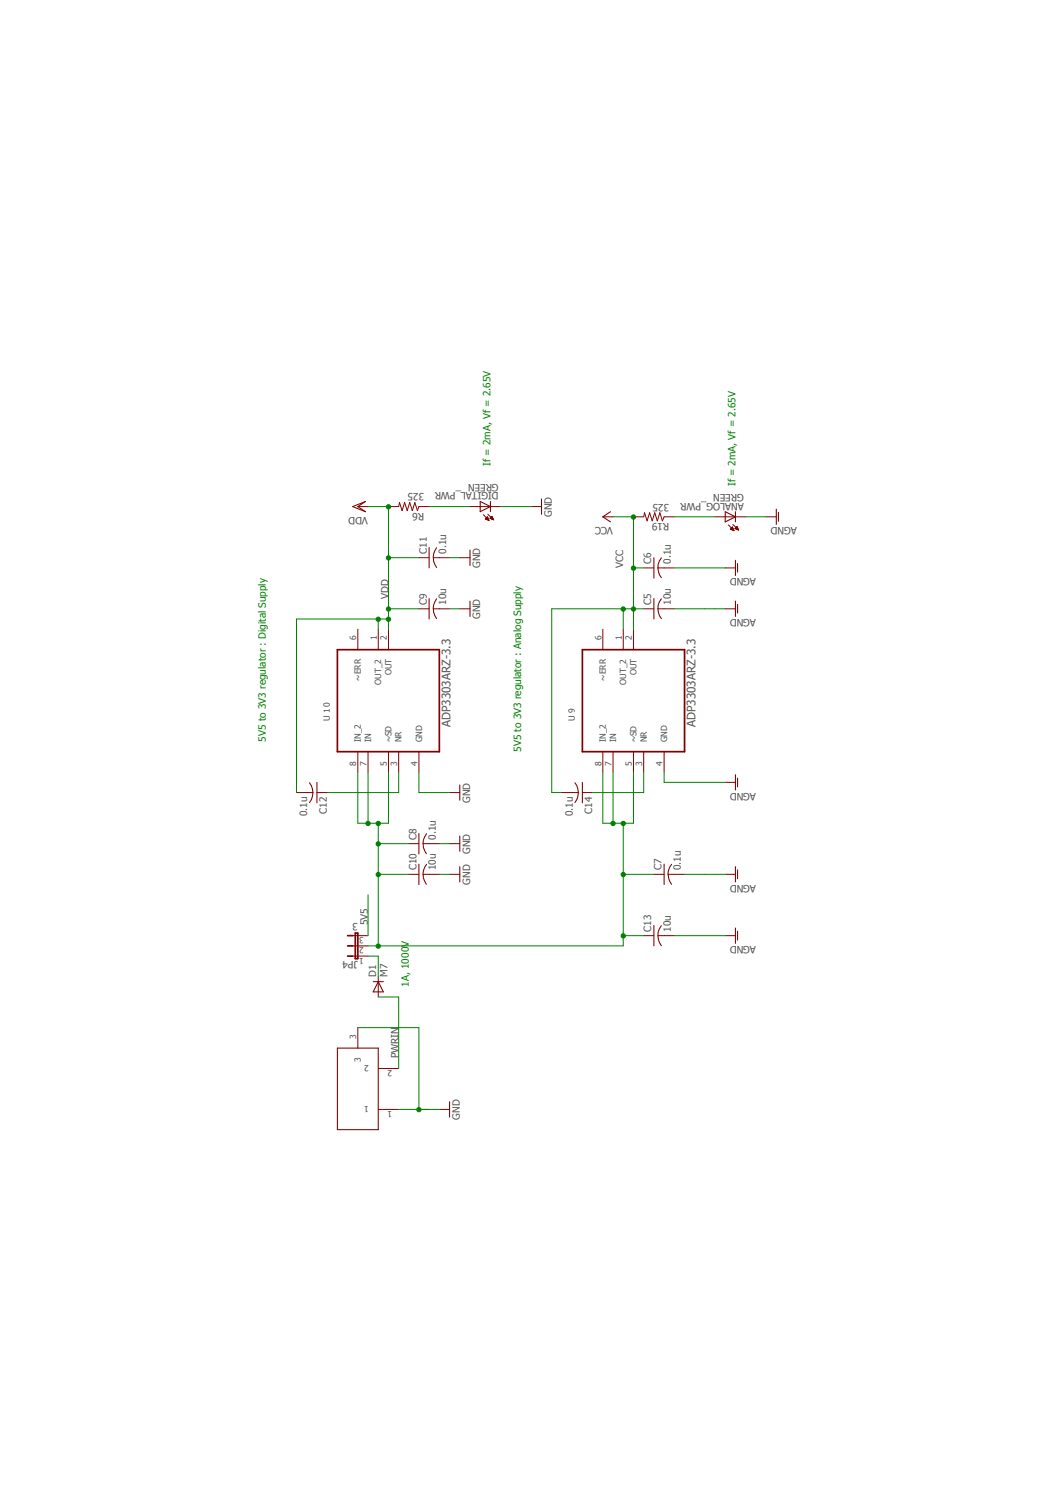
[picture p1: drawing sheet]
<svg xmlns="http://www.w3.org/2000/svg" width="210mm" height="297mm" viewBox="0 0 210 297" stroke-linecap="round" stroke-linejoin="round" font-family="sans-serif">
<path d="M51 72.2l108 152.5M159 72.2l-108 152.5" fill="none" stroke="#fff" stroke-width=".2"/>
<g fill="none" stroke="#800000" stroke-width=".2">
<path d="M71.2 100.7h2M77.3 100.7h2l.2-.8 .5 1.6 .5-1.6 .5 1.6 .5-1.6 .5 1.6 .5-1.6 .5 1.6 .3-.8h2M83.3 110.9h2M86.2 110.9h3.2M91.4 110.9h2.1M93.5 100.7h6.1M96.1 102.3l1.1 1.2M96.6 103.1v.1M96.6 103v.2M96.7 103v.2M96.8 102.9v.4M96.9 102.8v.5"/>
<path d="M96.9 102.7l-.4 .5 .7 .3M96.9 102.7l.3 .8M96.9 102.7v.6M97 102.9v.4M97 102.2l1.2 1.1M97.1 103v.4M97.1 103.2v.2M97.2 103.3v.1M97.5 103v.1M97.6 102.9v.2M97.7 102.8v.3M97.7 102.7v.5"/>
<path d="M97.8 102.7v.5M97.8 102.7l-.3 .3 .7 .3M97.8 102.7l.4 .6M97.9 102.8v.5M98 102.9v.4M98 103.1v.2M98.1 103.2v.1M105.7 100.7h2M119.9 102.7h2M126 102.7h2l.2-.8 .5 1.6 .5-1.6 .5 1.6 .5-1.6 .5 1.6 .5-1.6 .5 1.6 .4-.8h2M128 112.9h2M130.9 112.9h3.2"/>
<path d="M142.2 102.7h6.1M144.2 112.9h2.1M144.9 104.4l1.1 1.1M145.3 105.2h.1M145.4 105.1v.1M145.4 105v.2M145.5 104.9v.4M145.6 104.8v.5M145.7 104.8l-.5 .4 .8 .3M145.7 104.8l.3 .7M145.7 104.8v.6M145.7 104.9v.5"/>
<path d="M145.8 104.3l1.1 1.1M145.8 105.1v.3M145.8 105.2v.3M145.9 105.3v.2M146.2 105v.1M146.3 105v.1M146.3 104.9v.3M146.4 104.9v.3M146.5 104.8v.4M146.5 104.7v.5M146.6 104.7l-.4 .4 .7 .3M146.6 104.7l.3 .7"/>
<path d="M146.6 104.7v.6M146.7 104.9v.4M146.8 105.1v.2M146.8 105.2v.2M152.4 102.7h2M71.2 125.1v4.1M75.2 125.1v4.1M77.3 125.1v4.1M83.3 121h2M86.2 121h3.2M91.4 121h2.1M119.9 125.1v4.1"/>
<path d="M124 125.1v4.1M126 125.1v4.1M128 121h2M130.9 121h3.2M144.2 121h2.1M59 157.6h3.2M63 157.6h2.1M71.2 149.4v4.1M73.2 149.4v4.1M77.3 149.4v4.1M79.3 149.4v4.1M83.3 149.4v4.1"/>
<path d="M89.4 157.6h2M111.8 157.6h3.2M115.8 157.6h2.1M119.9 149.4v4.1M121.9 149.4v4.1M126 149.4v4.1M128 149.4v4.1M132.1 149.4v4.1M144.2 155.5h2.1M81.3 167.7h2M81.3 173.8h2M84.2 167.7h3.2"/>
<path d="M84.2 173.8h3.2M89.4 167.7h2M89.4 173.8h2M130 173.8h2.1M132.9 173.8h3.2M144.2 173.8h2.1M70.1 186h3.1M70.1 188h3.1M70.1 190.1h3.1M75.2 194.1v4.1M128 186h2M130.9 186h3.2"/>
<path d="M144.2 186h2.1M71.2 204.3v4.1M75.2 212.4h4.1M75.2 220.6h4.1M87.4 220.6h2"/>
</g>
<path d="M67.1 129.2h20.3v20.2h-20.3zM115.8 129.2h20.3v20.2h-20.3zM69.1 186h1M69.1 188h1M69.1 190.1h1M70.7 185.5h.5v5.1h-.5z" fill="none" stroke="#800000" stroke-width=".34"/>
<g fill="none" stroke="#800000" stroke-width=".21">
<path d="M95.5 99.7l2 1-2 1zM97.5 99.7v2M107.7 99.2v3M70.1 100.7l2.6-1-1.5 1 1.5 1zM85.3 108.8v4.1M85.3 119v4.1M86.2 110.9v.6l.6 1.3M86.8 119l-.6 1.3-.1 .7M86.8 108.9l-.6 1.3-.1 .7M93.5 109.3v3.1M93.5 119.5v3.1M121.4 101.7l-1.5 1 1.5 1.1"/>
<path d="M130 110.9v4M130 119v4.1M131.5 119a3.2 3.2 0 0 0 0 4M131.5 110.9a3.2 3.2 0 0 0 0 4M144.2 101.7l2.1 1-2.1 1.1zM146.3 101.7v2.1M146.3 111.4v3M146.3 119.5v3.1M146.7 112v1.7M154.4 101.2v3.1M154.8 101.9v1.7M86.2 121v.7l.6 1.3"/>
<path d="M146.7 120.1v1.8M61.6 155.6a3.2 3.2 0 0 1 0 4M63 155.5v4.1M91.4 156v3.1M114.3 155.6a3.2 3.2 0 0 1 0 4M115.8 155.5v4.1M146.3 154v3.1M146.7 154.7v1.7M83.3 165.7v4.1M83.3 171.8v4.1M84.2 167.7v.7l.6 1.3M84.2 173.8v.7l.6 1.3"/>
<path d="M84.8 165.7l-.6 1.3-.1 .7M84.8 171.8l-.6 1.3-.1 .7M91.4 166.2v3M91.4 172.3v3M132.1 171.8v4.1M132.9 173.8l.3 1.4 .4 .6M133.6 171.8l-.7 1.3-.1 .7M146.3 172.3v3M146.7 172.9v1.8M74.2 195.2h2M75.2 195.2l1 2h-2zM130 184v4"/>
<path d="M131.5 184a3.3 3.3 0 0 0 0 4M146.3 184.5v3M146.7 185.1v1.8M67.1 208.4h8.1v16.2h-8.1zM89.4 219v3.1"/>
</g>
<path d="M134.1 112.9h10.1M148.3 102.7h4.1M77.3 123.1h-2.1v2M77.3 121v4.1M134.1 121h10.1M132.1 153.5v2h12.1M136.1 173.8h8.1M134.1 186h10.1" fill="none" stroke="#008000" stroke-width=".2"/>
<circle cx="77.3" cy="123.1" r=".43" fill="#008000"/>
<g fill="none" stroke="#008000" stroke-width=".2">
<path d="M77.3 121h6"/>
<circle cx="77.3" cy="123.1" r=".43"/>
</g>
<circle cx="77.3" cy="121.1" r=".43" fill="#008000"/>
<g fill="none" stroke="#008000" stroke-width=".2">
<path d="M83.3 110.9h-6v10.1M75.2 123.1h-16.2v34.5"/>
<circle cx="77.3" cy="121.1" r=".43"/>
</g>
<circle cx="75.2" cy="123.1" r=".43" fill="#008000"/>
<g fill="none" stroke="#008000" stroke-width=".2">
<path d="M77.3 100.7v10.2"/>
<circle cx="75.2" cy="123.1" r=".43"/>
</g>
<circle cx="77.3" cy="110.9" r=".43" fill="#008000"/>
<g fill="none" stroke="#008000" stroke-width=".2">
<path d="M73.2 100.7h4.1"/>
<circle cx="77.3" cy="110.9" r=".43"/>
</g>
<circle cx="77.3" cy="100.8" r=".43" fill="#008000"/>
<g fill="none" stroke="#008000" stroke-width=".2">
<path d="M85.3 100.7h8.2M134.1 102.7h8.1M79.3 153.5v4.1h-14.2M119.9 153.5v10.2h4.1M121.9 153.5v10.2M73.2 177.9v8.1M73.2 190.1h2v4M75.2 198.2h4.1v14.2"/>
<circle cx="77.3" cy="100.8" r=".43"/>
</g>
<circle cx="121.9" cy="163.7" r=".43" fill="#008000"/>
<g fill="none" stroke="#008000" stroke-width=".2">
<path d="M126 153.5v10.2h-2v10.1"/>
<circle cx="121.9" cy="163.7" r=".43"/>
</g>
<circle cx="123.9" cy="163.7" r=".43" fill="#008000"/>
<g fill="none" stroke="#008000" stroke-width=".2">
<path d="M71.2 153.5v10.2h6.1v-10.2M73.2 153.5v10.2M124 173.8v12.2h4M73.2 188h2"/>
<circle cx="123.9" cy="163.7" r=".43"/>
</g>
<circle cx="73.2" cy="163.7" r=".43" fill="#008000"/>
<g fill="none" stroke="#008000" stroke-width=".2">
<path d="M75.2 173.8v14.2"/>
<circle cx="73.2" cy="163.7" r=".43"/>
</g>
<circle cx="75.2" cy="163.7" r=".43" fill="#008000"/>
<g fill="none" stroke="#008000" stroke-width=".2">
<path d="M75.2 163.7v10.1M75.2 167.7h6.1"/>
<circle cx="75.2" cy="163.7" r=".43"/>
</g>
<circle cx="75.2" cy="167.8" r=".43" fill="#008000"/>
<g fill="none" stroke="#008000" stroke-width=".2">
<path d="M75.2 173.8h6.1"/>
<circle cx="75.2" cy="167.8" r=".43"/>
</g>
<circle cx="75.2" cy="173.9" r=".43" fill="#008000"/>
<g fill="none" stroke="#008000" stroke-width=".2">
<path d="M124 186v2h-48.8"/>
<circle cx="75.2" cy="173.9" r=".43"/>
</g>
<circle cx="123.9" cy="186.1" r=".43" fill="#008000"/>
<circle cx="123.9" cy="186.1" r=".43" fill="none" stroke="#008000" stroke-width=".2"/>
<circle cx="75.2" cy="188.1" r=".43" fill="#008000"/>
<g fill="none" stroke="#008000" stroke-width=".2">
<path d="M124 173.8h6"/>
<circle cx="75.2" cy="188.1" r=".43"/>
</g>
<circle cx="123.9" cy="173.9" r=".43" fill="#008000"/>
<g fill="none" stroke="#008000" stroke-width=".2">
<path d="M126 121v4.1M128 121h-4v4.1M128 153.5v4.1h-10.1"/>
<circle cx="123.9" cy="173.9" r=".43"/>
</g>
<circle cx="126" cy="121.1" r=".43" fill="#008000"/>
<g fill="none" stroke="#008000" stroke-width=".2">
<path d="M126 102.7v18.3M126 112.9h2"/>
<circle cx="126" cy="121.1" r=".43"/>
</g>
<circle cx="126" cy="112.9" r=".43" fill="#008000"/>
<g fill="none" stroke="#008000" stroke-width=".2">
<path d="M124 121h-14.3v36.6"/>
<circle cx="126" cy="112.9" r=".43"/>
</g>
<circle cx="123.9" cy="121.1" r=".43" fill="#008000"/>
<g fill="none" stroke="#008000" stroke-width=".2">
<path d="M121.9 102.7h4.1M109.7 157.6h2.1"/>
<circle cx="123.9" cy="121.1" r=".43"/>
</g>
<circle cx="126" cy="102.8" r=".43" fill="#008000"/>
<g fill="none" stroke="#008000" stroke-width=".2">
<path d="M89.4 110.9h2M99.6 100.7h6.1M89.4 121h2M83.3 153.5v4.1h6.1M87.4 173.8h2M87.4 167.7h2M71.2 204.3h12.1v16.3M79.3 220.6h8.1"/>
<circle cx="126" cy="102.8" r=".43"/>
</g>
<circle cx="83.3" cy="220.6" r=".43" fill="#008000"/>
<circle cx="83.3" cy="220.6" r=".43" fill="none" stroke="#008000" stroke-width=".2"/>
<g font-size="2.3" fill="#505050">
<text x="89.6" y="144.5" transform="rotate(-90 89.6 144.5)">ADP3303ARZ-3.3</text>
<text x="138.3" y="144.5" transform="rotate(-90 138.3 144.5)">ADP3303ARZ-3.3</text>
</g>
<g font-size="2" fill="#008000">
<text x="97.5" y="92.6" transform="rotate(-90 97.5 92.6)">If = 2mA, Vf = 2.65V</text>
<text x="146.3" y="96.6" transform="rotate(-90 146.3 96.6)">If = 2mA, Vf = 2.65V</text>
<text x="52.9" y="147.4" transform="rotate(-90 52.9 147.4)">5V5 to 3V3 regulator : Digital Supply</text>
<text x="103.6" y="149.5" transform="rotate(-90 103.6 149.5)">5V5 to 3V3 regulator : Analog Supply</text>
<text x="81.3" y="196.2" transform="rotate(-90 81.3 196.2)">1A, 1000V</text>
</g>
<g font-size="2" fill="#505050">
<text x="84.3" y="98.1" transform="rotate(-180 84.3 98.1)">325</text>
<text x="84.3" y="101.9" transform="rotate(-180 84.3 101.9)">R6</text>
<text x="99.2" y="96.1" transform="rotate(-180 99.2 96.1)">GREEN</text>
<text x="99.2" y="97.9" transform="rotate(-180 99.2 97.9)">DIGITAL_PWR</text>
<text x="133.1" y="100.1" transform="rotate(-180 133.1 100.1)">325</text>
<text x="147.9" y="98.2" transform="rotate(-180 147.9 98.2)">GREEN</text>
<text x="147.9" y="99.9" transform="rotate(-180 147.9 99.9)">ANALOG_PWR</text>
<text x="73.2" y="102.7" transform="rotate(-180 73.2 102.7)">VDD</text>
<text x="109.7" y="102.7" transform="rotate(-90 109.7 102.7)">GND</text>
<text x="121.9" y="104.8" transform="rotate(-180 121.9 104.8)">VCC</text>
<text x="133.1" y="103.9" transform="rotate(-180 133.1 103.9)">R19</text>
<text x="158.5" y="104.8" transform="rotate(-180 158.5 104.8)">AGND</text>
<text x="84.9" y="110.1" transform="rotate(-90 84.9 110.1)">C11</text>
<text x="88.7" y="110.1" transform="rotate(-90 88.7 110.1)">0.1u</text>
<text x="95.5" y="112.9" transform="rotate(-90 95.5 112.9)">GND</text>
<text x="123.9" y="112.9" transform="rotate(-90 123.9 112.9)">VCC</text>
<text x="129.5" y="112.1" transform="rotate(-90 129.5 112.1)">C6</text>
<text x="133.4" y="112.1" transform="rotate(-90 133.4 112.1)">0.1u</text>
<text x="77.2" y="119" transform="rotate(-90 77.2 119)">VDD</text>
<text x="150.3" y="114.9" transform="rotate(-180 150.3 114.9)">AGND</text>
<text x="84.9" y="120.2" transform="rotate(-90 84.9 120.2)">C9</text>
<text x="88.7" y="120.2" transform="rotate(-90 88.7 120.2)">10u</text>
<text x="95.5" y="123.1" transform="rotate(-90 95.5 123.1)">GND</text>
<text x="129.5" y="120.2" transform="rotate(-90 129.5 120.2)">C5</text>
<text x="133.4" y="120.2" transform="rotate(-90 133.4 120.2)">10u</text>
<text x="150.3" y="123.1" transform="rotate(-180 150.3 123.1)">AGND</text>
<text x="65" y="161.8" transform="rotate(-90 65 161.8)">C12</text>
<text x="93.5" y="159.6" transform="rotate(-90 93.5 159.6)">GND</text>
<text x="117.8" y="161.8" transform="rotate(-90 117.8 161.8)">C14</text>
<text x="150.3" y="157.6" transform="rotate(-180 150.3 157.6)">AGND</text>
<text x="61.1" y="162.3" transform="rotate(-90 61.1 162.3)">0.1u</text>
<text x="82.8" y="166.9" transform="rotate(-90 82.8 166.9)">C8</text>
<text x="86.7" y="166.9" transform="rotate(-90 86.7 166.9)">0.1u</text>
<text x="113.9" y="162.3" transform="rotate(-90 113.9 162.3)">0.1u</text>
<text x="82.8" y="173" transform="rotate(-90 82.8 173)">C10</text>
<text x="86.7" y="173" transform="rotate(-90 86.7 173)">10u</text>
<text x="93.5" y="169.8" transform="rotate(-90 93.5 169.8)">GND</text>
<text x="131.6" y="173" transform="rotate(-90 131.6 173)">C7</text>
<text x="135.4" y="173" transform="rotate(-90 135.4 173)">0.1u</text>
<text x="93.5" y="175.9" transform="rotate(-90 93.5 175.9)">GND</text>
<text x="150.3" y="175.9" transform="rotate(-180 150.3 175.9)">AGND</text>
<text x="71.2" y="183.5" transform="rotate(-180 71.2 183.5)">3</text>
<text x="73.2" y="184" transform="rotate(-90 73.2 184)">5V5</text>
<text x="129.5" y="185.2" transform="rotate(-90 129.5 185.2)">C13</text>
<text x="133.4" y="185.2" transform="rotate(-90 133.4 185.2)">10u</text>
<text x="71.2" y="191.1" transform="rotate(-180 71.2 191.1)">JP4</text>
<text x="150.3" y="188" transform="rotate(-180 150.3 188)">AGND</text>
<text x="74.8" y="194.1" transform="rotate(-90 74.8 194.1)">D1</text>
<text x="77.1" y="194.1" transform="rotate(-90 77.1 194.1)">M7</text>
<text x="79.3" y="210.4" transform="rotate(-90 79.3 210.4)">PWRIN</text>
<text x="91.5" y="222.6" transform="rotate(-90 91.5 222.6)">GND</text>
</g>
<g font-size="1.7" fill="#505050">
<text x="70.9" y="127.3" transform="rotate(-90 70.9 127.3)">6</text>
<text x="74.9" y="127.3" transform="rotate(-90 74.9 127.3)">1</text>
<text x="77" y="127.3" transform="rotate(-90 77 127.3)">2</text>
<text x="119.6" y="127.3" transform="rotate(-90 119.6 127.3)">6</text>
<text x="123.7" y="127.3" transform="rotate(-90 123.7 127.3)">1</text>
<text x="125.7" y="127.3" transform="rotate(-90 125.7 127.3)">2</text>
<text x="71.8" y="135.3" transform="rotate(-90 71.8 135.3)">~ERR</text>
<text x="75.8" y="136.1" transform="rotate(-90 75.8 136.1)">OUT_2</text>
<text x="77.9" y="134.3" transform="rotate(-90 77.9 134.3)">OUT</text>
<text x="120.5" y="135.3" transform="rotate(-90 120.5 135.3)">~ERR</text>
<text x="124.6" y="136.1" transform="rotate(-90 124.6 136.1)">OUT_2</text>
<text x="126.6" y="134.3" transform="rotate(-90 126.6 134.3)">OUT</text>
<text x="65.6" y="143.3" transform="rotate(-90 65.6 143.3)">U 1 0</text>
<text x="114.3" y="143.3" transform="rotate(-90 114.3 143.3)">U 9</text>
<text x="71.8" y="147.6" transform="rotate(-90 71.8 147.6)">IN_2</text>
<text x="73.8" y="147.6" transform="rotate(-90 73.8 147.6)">IN</text>
<text x="77.9" y="147.6" transform="rotate(-90 77.9 147.6)">~SD</text>
<text x="79.9" y="147.6" transform="rotate(-90 79.9 147.6)">NR</text>
<text x="83.9" y="147.6" transform="rotate(-90 83.9 147.6)">GND</text>
<text x="120.5" y="147.6" transform="rotate(-90 120.5 147.6)">IN_2</text>
<text x="122.5" y="147.6" transform="rotate(-90 122.5 147.6)">IN</text>
<text x="126.6" y="147.6" transform="rotate(-90 126.6 147.6)">~SD</text>
<text x="128.6" y="147.6" transform="rotate(-90 128.6 147.6)">NR</text>
<text x="132.7" y="147.6" transform="rotate(-90 132.7 147.6)">GND</text>
<text x="70.9" y="152.3" transform="rotate(-90 70.9 152.3)">8</text>
<text x="72.9" y="152.3" transform="rotate(-90 72.9 152.3)">7</text>
<text x="77" y="152.3" transform="rotate(-90 77 152.3)">5</text>
<text x="79" y="152.3" transform="rotate(-90 79 152.3)">3</text>
<text x="83" y="152.3" transform="rotate(-90 83 152.3)">4</text>
<text x="119.6" y="152.3" transform="rotate(-90 119.6 152.3)">8</text>
<text x="121.6" y="152.3" transform="rotate(-90 121.6 152.3)">7</text>
<text x="125.7" y="152.3" transform="rotate(-90 125.7 152.3)">5</text>
<text x="127.7" y="152.3" transform="rotate(-90 127.7 152.3)">3</text>
<text x="131.8" y="152.3" transform="rotate(-90 131.8 152.3)">4</text>
<text x="72.4" y="190.4" transform="rotate(-180 72.4 190.4)">1</text>
<text x="72.4" y="188.3" transform="rotate(-180 72.4 188.3)">2</text>
<text x="72.4" y="186.3" transform="rotate(-180 72.4 186.3)">3</text>
<text x="70.9" y="206.5" transform="rotate(-90 70.9 206.5)">3</text>
<text x="71.8" y="211.2" transform="rotate(-90 71.8 211.2)">3</text>
<text x="73.3" y="211.8" transform="rotate(-180 73.3 211.8)">2</text>
<text x="78" y="212.7" transform="rotate(-180 78 212.7)">2</text>
<text x="73.3" y="219.9" transform="rotate(-180 73.3 219.9)">1</text>
<text x="78" y="220.8" transform="rotate(-180 78 220.8)">1</text>
</g>
</svg>
